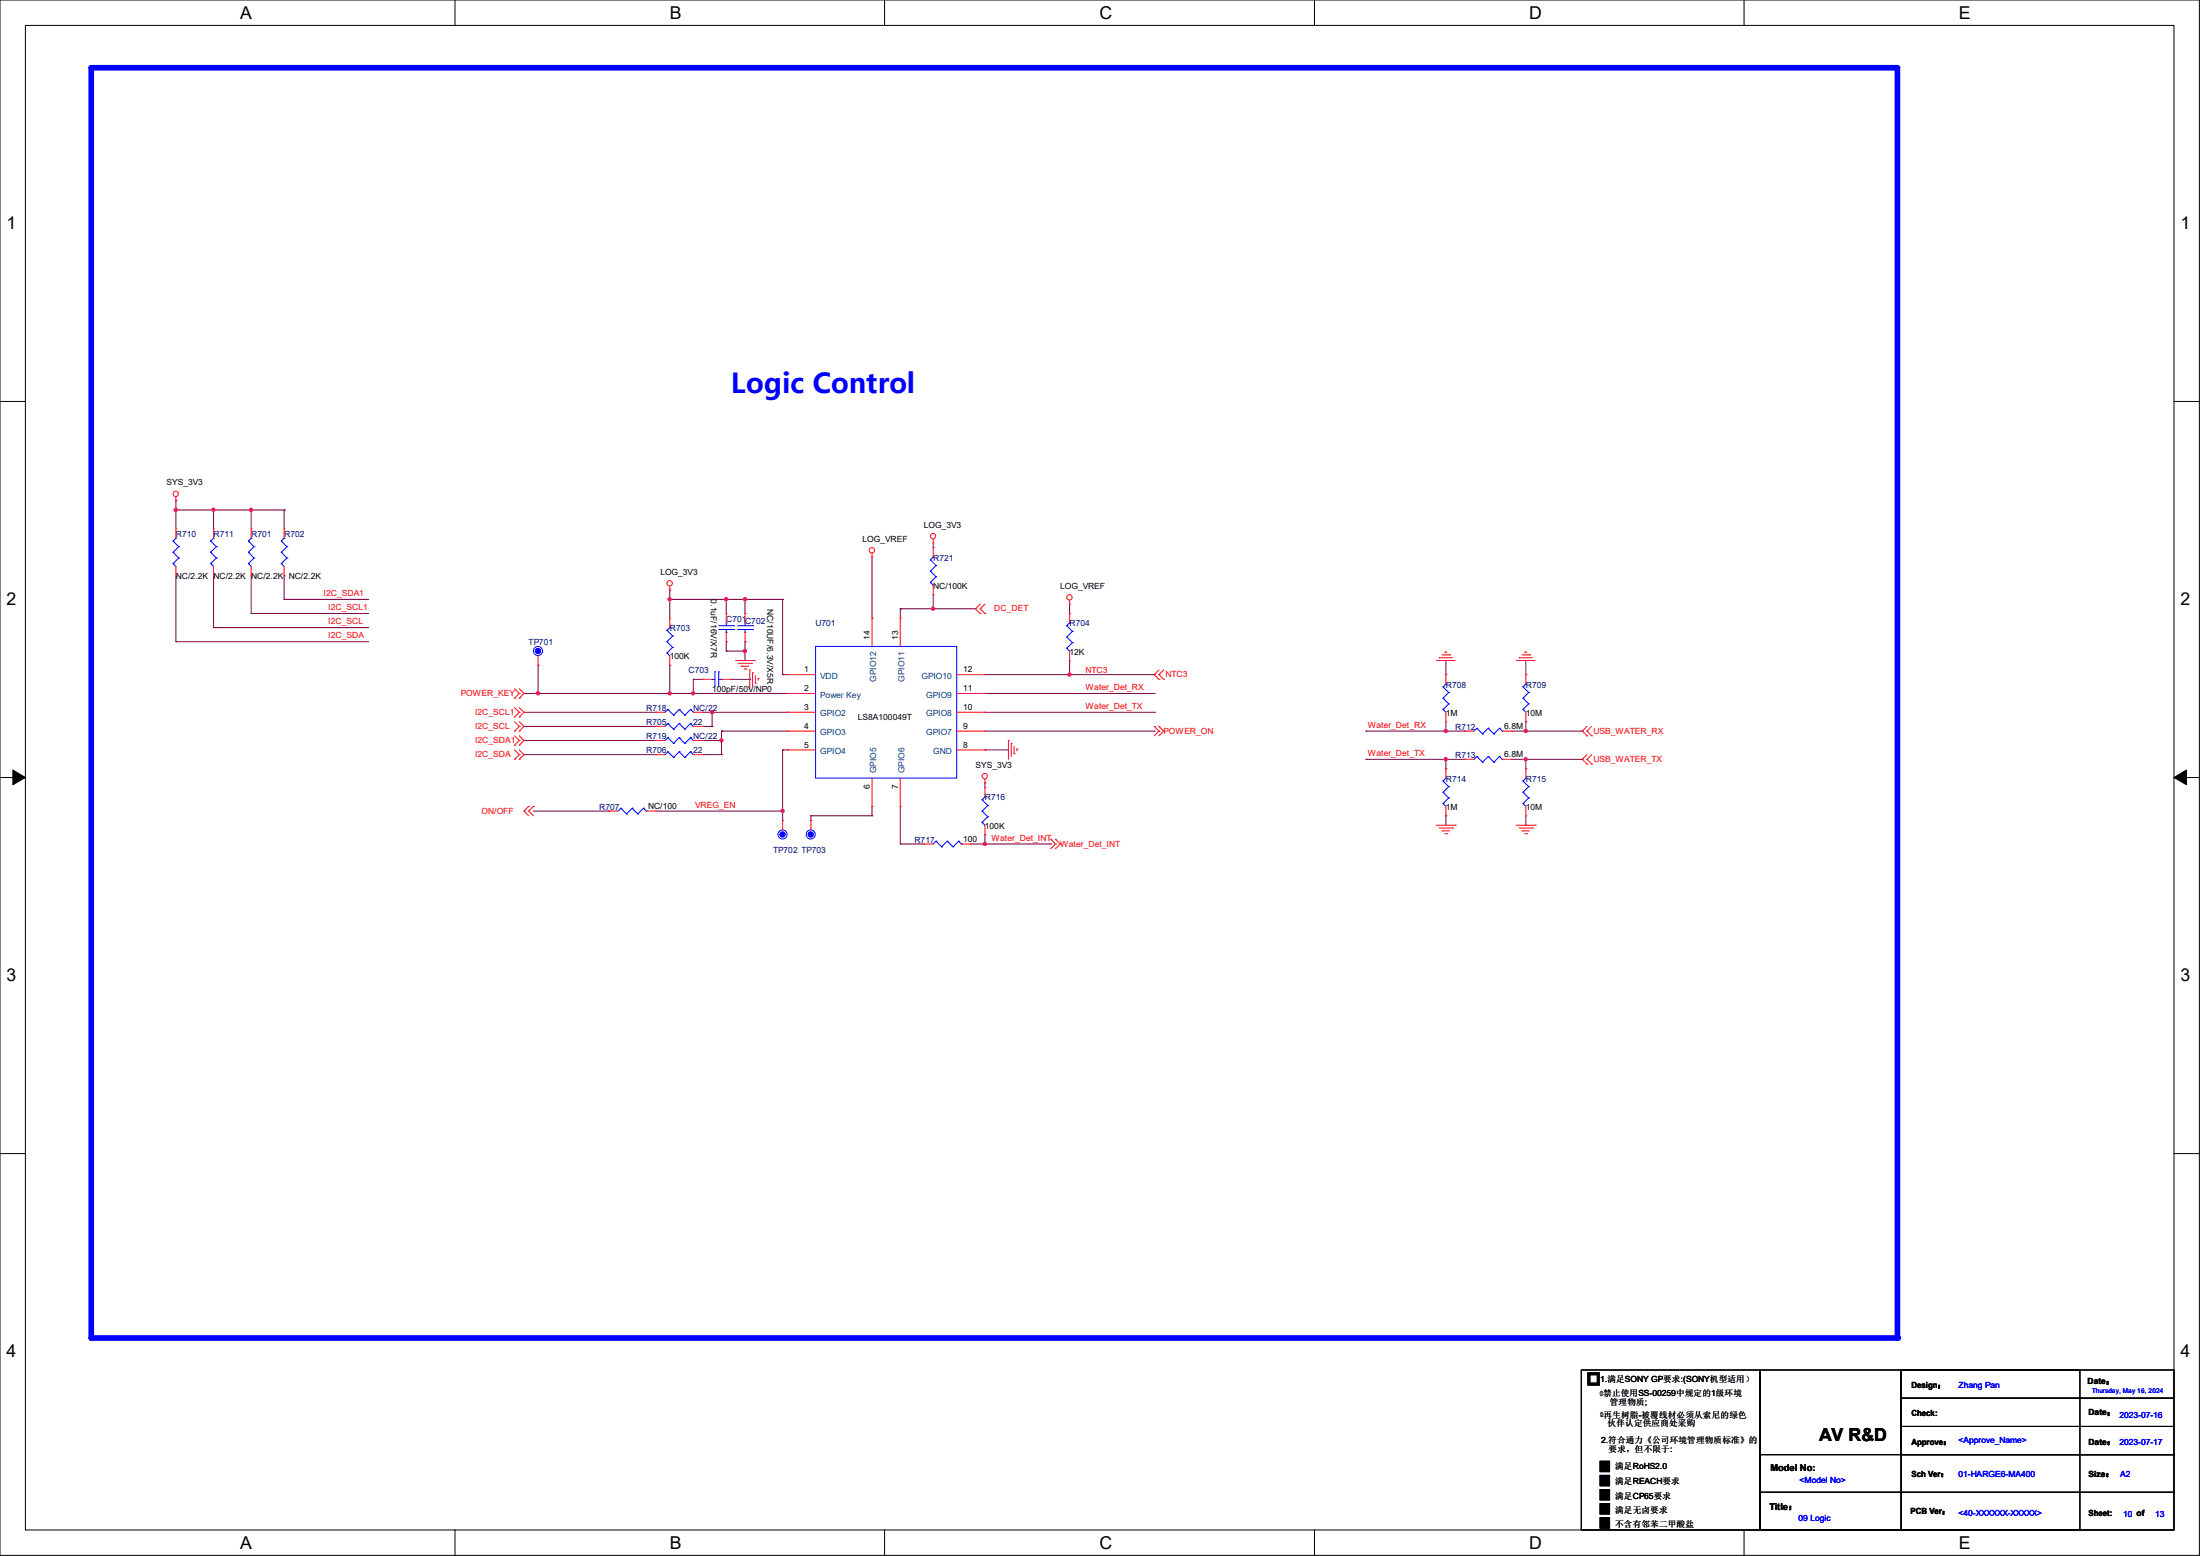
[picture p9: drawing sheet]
<svg xmlns="http://www.w3.org/2000/svg" width="297mm" height="210mm" viewBox="0 0 297 210" stroke-linecap="round" stroke-linejoin="round" font-family="sans-serif">
<path d="M0 0h296.9v209.9h-296.9zM3.4 3.4h290.1v203.1h-290.1z" fill="none" stroke="#000" stroke-width=".14"/>
<g fill="#fff">
<path d="M32.4 .4h1.6v2.7h-1.6z"/>
<path d="M32.4 206.9h1.6v2.7h-1.6z"/>
</g>
<path d="M61.4 0v3.4M61.4 206.5v3.4" fill="none" stroke="#000" stroke-width=".14"/>
<g fill="#fff">
<path d="M90.4 .4h1.6v2.7h-1.6z"/>
<path d="M90.4 206.9h1.6v2.7h-1.6z"/>
</g>
<path d="M119.4 0v3.4M119.4 206.5v3.4" fill="none" stroke="#000" stroke-width=".14"/>
<g fill="#fff">
<path d="M148.4 .4h1.7v2.7h-1.7z"/>
<path d="M148.4 206.9h1.7v2.7h-1.7z"/>
</g>
<path d="M177.5 0v3.4M177.5 206.5v3.4" fill="none" stroke="#000" stroke-width=".14"/>
<g fill="#fff">
<path d="M206.5 .4h1.7v2.7h-1.7z"/>
<path d="M206.5 206.9h1.7v2.7h-1.7z"/>
</g>
<path d="M235.5 0v3.4M235.5 206.5v3.4" fill="none" stroke="#000" stroke-width=".14"/>
<g fill="#fff">
<path d="M264.5 .4h1.5v2.7h-1.5z"/>
<path d="M264.5 206.9h1.5v2.7h-1.5z"/>
<path d="M.9 28.8h1.3v2.7h-1.3z"/>
<path d="M294.4 28.8h1.3v2.7h-1.3z"/>
<path d="M.9 79.5h1.3v2.7h-1.3z"/>
<path d="M294.4 79.5h1.3v2.7h-1.3z"/>
</g>
<path d="M0 54.2h3.4M293.5 54.2h3.4" fill="none" stroke="#000" stroke-width=".14"/>
<g fill="#fff">
<path d="M.9 130.3h1.3v2.7h-1.3z"/>
<path d="M294.4 130.3h1.3v2.7h-1.3z"/>
</g>
<path d="M0 104.9h3.4M293.5 104.9h3.4" fill="none" stroke="#000" stroke-width=".14"/>
<path d="M1.7 103.9l1.7 1-1.7 1zM293.5 104.9l1.7-1v2z" fill="#000" stroke="#000" stroke-width=".14"/>
<g fill="#fff">
<path d="M.9 181.1h1.3v2.6h-1.3z"/>
<path d="M294.4 181.1h1.3v2.6h-1.3z"/>
</g>
<path d="M0 155.7h3.4M293.5 155.7h3.4" fill="none" stroke="#000" stroke-width=".14"/>
<path d="M12.3 9.1h243.7" fill="none" stroke="#00f" stroke-width=".76"/>
<circle cx="256" cy="9.1" r=".38" fill="#00f"/>
<path d="M12.3 9.1v171.5" fill="none" stroke="#00f" stroke-width=".76"/>
<circle cx="12.3" cy="180.6" r=".38" fill="#00f"/>
<path d="M12.3 180.6h243.7" fill="none" stroke="#00f" stroke-width=".76"/>
<circle cx="256" cy="180.6" r=".38" fill="#00f"/>
<path d="M256.2 9.1v171.5" fill="none" stroke="#00f" stroke-width=".76"/>
<circle cx="256.2" cy="180.6" r=".38" fill="#00f"/>
<g fill="none" stroke="#800040" stroke-width=".14">
<path d="M23.7 67.6h.1M23.7 68.8h.1M23.7 77.7h.1M23.7 67.6v3.8M23.7 77.7v8.9M23.7 68.8h14.7M28.8 68.8h.1M28.8 77.7h.1M28.8 68.8v2.6M28.8 77.7v7M33.9 68.8h.1M33.9 77.7h.1"/>
<path d="M33.9 68.8v2.6M33.9 77.7v5.1M38.4 68.8h.1M38.4 77.7h.1M38.4 68.8v2.6M38.4 77.7v3.2M90.4 79.6h.1M90.4 79.6v3.8M117.7 75.2v8.2M126 73.9h.1M126 73.3v.6M23.7 86.6h.1"/>
<path d="M23.7 86.6h26.1M28.8 84.7h.1M28.8 84.7h21M33.9 82.8h.1M33.9 82.8h15.9M38.4 80.9h.1M38.4 80.9h11.4M70.7 93.6h.1M70.7 93.6h35.6M70.7 96.1h17.8M70.7 99.9h17.8M70.7 98h17.8"/>
<path d="M72.6 89.8h.1M72.6 93.6h.1M72.6 89.8v3.8M88.5 96.1h.1M88.5 99.9h.1M88.5 98h.1M90.4 80.9h.1M90.4 89.8h.1M90.4 80.9h15.3M90.4 89.8v3.8M93.6 93.6h.1M93.6 91.7h.1"/>
<path d="M93.6 91.7h1.3M93.6 91.7v1.9M94.9 99.9h.1M94.9 96.1h11.4M94.9 99.9h2.5M94.9 98h1.2M96.1 96.1h.1M96.1 98h.1M96.1 96.1v1.9M97.4 98.7h.1M97.4 99.9h.1M97.4 98.7h8.9"/>
<path d="M97.4 98.7v3.2M98 80.9h.1M98 87.9h.1M98 86.6h.1M98 80.9v1.9M98 86.6v1.3M98 87.9h2.6M98.7 91.7h2.5M100.6 80.9h.1M100.6 86.6h.1M100.6 87.9h.1M100.6 80.9v1.9"/>
<path d="M100.6 86.6v2.6M101.2 91.7h.1M105.7 80.9h.1M105.7 91.1h.1M105.7 80.9v10.2M105.7 91.1h.6M106.3 93.6h.1M106.3 96.1h.1M117.7 83.4h.1M121.5 82.2h.1M121.5 82.2v1.2M121.5 82.2h10.2"/>
<path d="M126 82.2h.1M126 80.3v1.9M133 93.6h22.8M133 98.7h22.8M133 96.1h22.8M133 91.1h22.8M144.4 91.1h.1M144.4 82.8h.1M144.4 81.5v1.3M144.4 89.2v1.9M155.8 98.7h.1M155.8 96.1h.1"/>
<path d="M155.8 93.6h.1M155.8 91.1h.1M184.4 98.7h.1M184.4 98.7h13.3M195.2 98.7h.1M195.2 91.1h.1M195.2 89.2v1.9M195.2 97.4v1.3M197.7 98.7h.1M204.1 98.7h9.5M206 98.7h.1M206 97.4h.1"/>
<path d="M206 91.1h.1M206 89.2v1.9M206 97.4v1.3M213.6 98.7h.1M70.7 101.9h17.8M72 109.5h10.2M82.2 109.5h.1M88.5 101.9h.1M88.5 109.5h17.2M94.9 101.9h2.5M97.4 101.9h.1M105.7 101.2h.1"/>
<path d="M105.7 109.5h.1M105.7 110.7h.1M105.7 101.2v9.5M105.7 101.2h.6M109.5 110.1h.1M109.5 110.7h.1M109.5 110.1h8.2M109.5 110.1v.6M117.7 110.1h.1M117.7 108.8v1.3M121.5 113.9h.1M121.5 108.8v5.1"/>
<path d="M121.5 113.9h3.2M124.7 113.9h.1M131.1 113.9h10.8M133 101.2h.1M133 112.6h.1M133 105.7h.1M133 113.9h.1M133 101.2h3.1M133 105.7v.6M133 112.6v1.3M141.9 113.9h.1M184.4 102.5h.1"/>
<path d="M184.4 102.5h13.3M195.2 103.8h.1M195.2 110.1h.1M195.2 102.5v1.3M195.2 110.1v1.3M197.7 102.5h.1M204.1 102.5h9.5M206 102.5h.1M206 103.8h.1M206 111.4h.1M206 102.5v1.3M206 110.1v1.3"/>
<path d="M213.6 102.5h.1"/>
</g>
<g fill="#f0f" stroke="#f0f" stroke-width=".14">
<circle cx="90.4" cy="80.9" r=".23"/>
<circle cx="100.6" cy="80.9" r=".23"/>
<circle cx="98" cy="80.9" r=".23"/>
<circle cx="100.6" cy="87.9" r=".23"/>
<circle cx="132.9" cy="113.9" r=".23"/>
<circle cx="144.4" cy="91" r=".23"/>
<circle cx="33.9" cy="68.8" r=".23"/>
<circle cx="90.4" cy="93.6" r=".23"/>
<circle cx="72.6" cy="93.6" r=".23"/>
<circle cx="206" cy="98.7" r=".23"/>
<circle cx="195.2" cy="98.7" r=".23"/>
<circle cx="195.2" cy="102.5" r=".23"/>
<circle cx="206" cy="102.5" r=".23"/>
<circle cx="126" cy="82.1" r=".23"/>
<circle cx="96.1" cy="96.1" r=".23"/>
<circle cx="97.4" cy="99.9" r=".23"/>
<circle cx="105.6" cy="109.5" r=".23"/>
<circle cx="93.6" cy="93.6" r=".23"/>
<circle cx="23.7" cy="68.8" r=".23"/>
<circle cx="28.8" cy="68.8" r=".23"/>
</g>
<g fill="none" stroke="#f00" stroke-width=".14">
<path d="M23.7 67.6h.1M23.7 77.7h.1M23.7 71.4h.1M23.7 67.1v.5M23.7 71.4v1.2M23.7 76.5v1.2M28.8 77.7h.1M28.8 71.4h.1M28.8 71.4v1.2M28.8 76.5v1.2M33.9 77.7h.1M33.9 71.4h.1"/>
<path d="M33.9 71.4v1.2M33.9 76.5v1.2M38.4 77.7h.1M38.4 71.4h.1M38.4 71.4v1.2M38.4 76.5v1.2M90.4 79.6h.1M90.4 79.1v.5M117.7 75.2h.1M117.7 74.7v.5M126 73.3h.1M126 73.9h.1"/>
<path d="M126 72.8v.5M126 73.9v1.3M126 79v1.3M69.5 94.2h.1M69.5 96.8h.1M69.5 98.7h.1M69.5 93l.6 .6M69.5 95.5l.6 .6M69.5 99.3l.6 .6M69.5 97.4l.6 .6M70.1 93.6h.1M70.1 94.2h.1"/>
<path d="M70.1 96.1h.1M70.1 96.8h.1M70.1 99.9h.1M70.1 98h.1M70.1 98.7h.1M70.1 93.6l-.6 .6M70.1 93l.6 .6M70.1 96.1l-.6 .7M70.1 95.5l.6 .6M70.1 99.9l-.6 .7M70.1 99.3l.6 .6M70.1 98l-.6 .7"/>
<path d="M70.1 97.4l.6 .6M70.7 93.6h.1M70.7 96.1h.1M70.7 99.9h.1M70.7 98h.1M70.7 93.6l-.6 .6M70.7 96.1l-.6 .7M70.7 99.9l-.6 .7M70.7 98l-.6 .7M72.6 89.8h.1M72.6 88.5v1.3M88.5 96.1h.1"/>
<path d="M88.5 99.9h.1M88.5 98h.1M88.5 96.1h1.3M88.5 99.9h1.3M88.5 98h1.3M90.4 89.8h.1M90.4 83.4h.1M90.4 83.4v1.3M90.4 88.5v1.3M93.6 96.1h1.3M93.6 99.9h1.3M93.6 98h1.3"/>
<path d="M94.9 96.1h.1M94.9 91.7h.1M94.9 99.9h.1M94.9 98h.1M94.9 91.7h1.2M97.4 91.7h1.3M98 82.8h.1M98 86.6h.1M98 82.8v1.3M98 85.3v1.3M98.7 91.7h.1M99.3 89.2h2.6"/>
<path d="M99.7 89.5h1.8M100.1 89.9h.1M100.1 89.9h1M100.5 90.3h.2M100.6 82.8h.1M100.6 86.6h.1M100.6 82.8v1.3M100.6 85.3v1.3M100.7 90.3h.1M101.2 90.4h.1M101.2 90.4v2.6M101.5 89.5h.1"/>
<path d="M101.6 90.8h.1M101.6 90.8v1.8M101.9 89.2h.1M102 92.2h.1M102 91.2v1M102.4 91.6h.1M102.4 91.6v.2M106.3 91.1h.1M106.3 93.6h.1M106.3 96.1h.1M106.3 98.7h.1M106.3 96.1h3.8"/>
<path d="M106.3 91.1h3.8M106.3 93.6h3.8M106.3 98.7h3.8M117.7 83.4h.1M117.7 83.4v3.8M121.5 83.4h.1M121.5 83.4v3.8M126 80.3h.1M129.2 96.1h3.8M129.2 91.1h3.8M129.2 93.6h3.8M129.2 98.7h3.8"/>
<path d="M131.7 82.2h.1M131.7 82.2l.6 .6M132.3 82.2h.1M132.3 82.8h.1M132.3 82.2l.7 .6M132.3 81.5l-.6 .7M133 82.8h.1M133 98.7h.1M133 96.1h.1M133 93.6h.1M133 91.1h.1M133 81.5l-.7 .7"/>
<path d="M136.1 99.9h.1M136.1 99.9v2.6M144.4 81.5h.1M144.4 89.2h.1M144.4 82.8h.1M144.4 81v.5M144.4 82.8v1.3M144.4 87.9v1.3M155.8 98h.1M155.8 91.1h.1M155.8 98l.7 .7M155.8 91.1l.7 .6"/>
<path d="M156.5 98.7h.1M156.5 98h.1M156.5 91.1h.1M156.5 91.7h.1M156.5 98.7l-.7 .6M156.5 98l.6 .7M156.5 91.1l.6 .6M156.5 90.4l-.7 .7M157.1 98.7h.1M157.1 91.7h.1M157.1 98.7l-.6 .6M157.1 90.4l-.6 .7"/>
<path d="M193.9 89.2h.1M193.9 89.2h2.6M194.3 88.8h.1M194.3 88.8h1.8M194.7 88.4h1M195.1 88h.1M195.1 88h.2M195.2 97.4h.1M195.2 91.1h.1M195.2 91.1v1.2M195.2 96.1v1.3M195.7 88.4h.1"/>
<path d="M197.7 98.7h.1M197.7 98.7h1.3M202.8 98.7h1.3M204.1 98.7h.1M204.7 89.2h.1M204.7 89.2h2.6M205.1 88.8h.1M205.1 88.8h1.8M205.5 88.4h1M205.9 88h.1M205.9 88h.2M206 97.4h.1"/>
<path d="M206 91.1h.1M206 91.1v1.2M206 96.1v1.3M206.5 88.4h.1M213.6 98.7h.1M213.6 98.7l.6 .6M214.2 98.7h.1M214.2 99.3h.1M214.2 98.7l.7 .6M214.2 98l-.6 .7M214.9 99.3h.1M214.9 98l-.7 .7"/>
<path d="M69.5 100.6h.1M69.5 102.5h.1M69.5 101.2l.6 .7M70.1 100.6h.1M70.1 101.9h.1M70.1 102.5h.1M70.1 101.9l-.6 .6M70.1 101.2l.6 .7M70.7 109.5h.1M70.7 101.9h.1M70.7 109.5l.7 .6M70.7 101.9l-.6 .6"/>
<path d="M71.4 109.5h.1M71.4 108.8h.1M71.4 109.5l.6 .6M71.4 108.8l-.7 .7M72 108.8h.1M72 108.8l-.6 .7M82.2 109.5h.1M82.2 109.5h1.2M87.2 109.5h1.3M88.5 101.9h.1M88.5 109.5h.1M88.5 101.9h1.3"/>
<path d="M93.6 101.9h1.3M94.9 101.9h.1M105.7 110.7h.1M105.7 110.7v1.3M106.3 101.2h.1M106.3 101.2h3.8M109.5 110.7h.1M109.5 110.7v1.3M117.7 108.8h.1M117.7 105v3.8M121.5 108.8h.1M121.5 105v3.8"/>
<path d="M124.7 113.9h.1M124.7 113.9h1.3M129.2 101.2h3.8M129.8 113.9h1.3M131.1 113.9h.1M133 105.7h.1M133 112.6h.1M133 106.3h.1M133 101.2h.1M133 105.2v.5M133 106.3v1.3M133 111.4v1.2"/>
<path d="M136.5 100.3h.1M136.5 100.3v1.8M136.9 101.7h.1M136.9 100.7v1M137.3 101.1h.1M137.3 101.1v.2M141.9 113.3h.1M141.9 113.3l.6 .6M142.5 113.9h.1M142.5 113.3h.1M142.5 113.9l-.6 .7M142.5 113.3l.6 .6"/>
<path d="M143.1 113.9h.1M143.1 113.9l-.6 .7M193.9 111.4h2.6M194.3 111.8h1.8M194.7 112.1h.1M194.7 112.1h1M195.1 112.5h.2M195.2 110.1h.1M195.2 103.8h.1M195.2 103.8v1.2M195.2 108.8v1.3M195.3 112.5h.1"/>
<path d="M196.1 111.8h.1M196.5 111.4h.1M197.7 102.5h.1M197.7 102.5h1.3M202.8 102.5h1.3M204.1 102.5h.1M204.7 111.4h2.6M205.1 111.8h1.8M205.5 112.1h.1M205.5 112.1h1M205.9 112.5h.2M206 110.1h.1"/>
<path d="M206 103.8h.1M206 103.8v1.2M206 108.8v1.3M206.1 112.5h.1M206.9 111.8h.1M207.3 111.4h.1M213.6 102.5h.1M213.6 102.5l.6 .6M214.2 102.5h.1M214.2 103.1h.1M214.2 102.5l.7 .6M214.2 101.9l-.6 .6"/>
<path d="M214.9 103.1h.1M214.9 101.9l-.7 .6"/>
<circle cx="23.7" cy="66.7" r=".36"/>
<circle cx="90.4" cy="78.7" r=".36"/>
<circle cx="117.7" cy="74.3" r=".36"/>
<circle cx="126" cy="72.4" r=".36"/>
<circle cx="144.4" cy="80.6" r=".36"/>
<circle cx="132.9" cy="104.8" r=".36"/>
</g>
<g fill="#000" stroke="#000" stroke-width=".14">
<path d="M216 197.2h1.3v1.4h-1.3z" fill-rule="evenodd"/>
<path d="M216 199.1h1.3v1.4h-1.3z" fill-rule="evenodd"/>
<path d="M216 197.2h1.3v1.4h-1.3z" fill-rule="evenodd"/>
<path d="M216 199.1h1.3v1.4h-1.3z" fill-rule="evenodd"/>
<path d="M216 197.2h1.3v1.4h-1.3z" fill-rule="evenodd"/>
<path d="M216 199.1h1.3v1.4h-1.3z" fill-rule="evenodd"/>
<path d="M216 201h1.3v1.4h-1.3z" fill-rule="evenodd"/>
<path d="M216 202.9h1.3v1.4h-1.3z" fill-rule="evenodd"/>
<path d="M216 204.9h1.3v1.3h-1.3z" fill-rule="evenodd"/>
<path d="M216 201h1.3v1.4h-1.3z" fill-rule="evenodd"/>
<path d="M216 202.9h1.3v1.4h-1.3z" fill-rule="evenodd"/>
<path d="M216 204.9h1.3v1.3h-1.3z" fill-rule="evenodd"/>
<path d="M216 201h1.3v1.4h-1.3z" fill-rule="evenodd"/>
<path d="M216 202.9h1.3v1.4h-1.3z" fill-rule="evenodd"/>
<path d="M216 204.9h1.3v1.3h-1.3z" fill-rule="evenodd"/>
</g>
<path d="M213.5 184.9h24.1v21.6h-24.1zM237.6 184.9h19.1v21.6h-19.1zM237.6 196.3h55.9v5.1h-55.9zM256.7 184.9h24.1v21.6h-24.1zM256.7 184.9h36.8v3.8h-36.8zM256.7 188.7h36.8v3.8h-36.8zM256.7 192.5h36.8v3.8h-36.8zM237.6 201.4h55.9v5.1h-55.9z" fill="none" stroke="#000" stroke-width=".14"/>
<path d="M214.5 185.4h1.3v1.4h-1.3z" fill="none" stroke="#000" stroke-width=".38"/>
<g fill="none" stroke="#00f" stroke-width=".14">
<path d="M23.4 74.5h.1M23.4 73h.1M23.4 76.1h.1M23.4 74.5l.7 .8M23.4 73l.7 .8M23.4 76.1l.3 .4M23.7 72.6h.1M23.7 72.6l-.3 .4M24.1 75.3h.1M24.1 73.8h.1M24.1 75.3l-.7 .8M24.1 73.8l-.7 .7"/>
<path d="M28.4 74.5h.1M28.4 73h.1M28.4 76.1h.1M28.4 74.5l.8 .8M28.4 73l.8 .8M28.4 76.1l.4 .4M28.8 72.6h.1M28.8 72.6l-.4 .4M29.2 75.3h.1M29.2 73.8h.1M29.2 75.3l-.8 .8M29.2 73.8l-.8 .7"/>
<path d="M33.5 74.5h.1M33.5 73h.1M33.5 76.1h.1M33.5 74.5l.8 .8M33.5 73l.8 .8M33.5 76.1l.4 .4M33.9 72.6h.1M33.9 72.6l-.4 .4M34.3 75.3h.1M34.3 73.8h.1M34.3 75.3l-.8 .8M34.3 73.8l-.8 .7"/>
<path d="M38 74.5h.1M38 73h.1M38 76.1h.1M38 74.5l.7 .8M38 73l.7 .8M38 76.1l.4 .4M38.4 72.6h.1M38.4 72.6l-.4 .4M38.7 75.3h.1M38.7 73.8h.1M38.7 75.3l-.7 .8M38.7 73.8l-.7 .7"/>
<path d="M125.6 77.1h.1M125.6 75.6h.1M125.6 78.6h.1M125.6 77.1l.8 .8M125.6 75.6l.8 .7M125.6 78.6l.4 .4M126 75.2h.1M126 75.2l-.4 .4M126.4 77.9h.1M126.4 76.3h.1M126.4 77.9l-.8 .7M126.4 76.3l-.8 .8"/>
<path d="M90 86.6h.1M90 85.1h.1M90 88.1h.1M90 86.6l.8 .8M90 85.1l.8 .8M90 88.1l.4 .4M90.2 95.8h.1M90.2 99.6h.1M90.2 97.7h.1M90.2 95.8l.7 .7M90.2 95.8l-.4 .3M90.2 99.6l.7 .7"/>
<path d="M90.2 99.6l-.4 .3M90.2 97.7l.7 .7M90.2 97.7l-.4 .3M90.4 84.7h.1M90.4 84.7l-.4 .4M90.8 87.4h.1M90.8 85.9h.1M90.8 87.4l-.8 .7M90.8 85.9l-.8 .7M90.9 96.5h.1M90.9 98.4h.1M91.7 95.8h.1"/>
<path d="M91.7 99.6h.1M91.7 97.7h.1M91.7 95.8l-.8 .7M91.7 95.8l.8 .7M91.7 99.6l-.8 .7M91.7 99.6l.8 .7M91.7 97.7l-.8 .7M91.7 97.7l.8 .7M92.5 96.5h.1M92.5 98.4h.1M93.2 95.8h.1M93.2 99.6h.1"/>
<path d="M93.2 97.7h.1M93.2 95.8l-.7 .7M93.2 95.8l.4 .3M93.2 99.6l-.7 .7M93.2 99.6l.4 .3M93.2 97.7l-.7 .7M93.2 97.7l.4 .3M93.6 96.1h.1M93.6 99.9h.1M93.6 98h.1M96.1 91.7h.1M96.1 91.7h.4"/>
<path d="M96.5 90.7h.1M96.5 90.7v2M97 90.7h.1M97 84.5h2.1M97 85h2.1M97 90.7v2M97 91.7h.4M97.4 91.7h.1M98 84.1h.1M98 85.3h.1M98 84.1v.4M98 85v.3"/>
<path d="M99.1 84.5h.1M99.1 85h.1M99.6 84.5h2M99.6 85h2M100.6 84.1h.1M100.6 85.3h.1M100.6 84.1v.4M100.6 85v.3M101.6 84.5h.1M101.6 85h.1M110.1 87.2h19.1v17.8h-19.1zM144 86h.1"/>
<path d="M144 84.5h.1M144 87.5h.1M144 86l.8 .7M144 84.5l.8 .7M144 87.5l.4 .4M144.4 84.1h.1M144.4 84.1l-.4 .4M144.8 86.7h.1M144.8 85.2h.1M144.8 86.7l-.8 .8M144.8 85.2l-.8 .8M194.8 94.2h.1"/>
<path d="M194.8 92.7h.1M194.8 95.8h.1M194.8 94.2l.8 .8M194.8 92.7l.8 .8M194.8 95.8l.4 .3M195.2 92.3h.1M195.2 92.3l-.4 .4M195.6 95h.1M195.6 93.5h.1M195.6 95l-.8 .8M195.6 93.5l-.8 .7M199.4 98.3h.1"/>
<path d="M199.4 98.3l.8 .8M199.4 98.3l-.4 .4M200.2 99.1h.1M200.9 98.3h.1M200.9 98.3l-.7 .8M200.9 98.3l.8 .8M201.7 99.1h.1M202.4 98.3h.1M202.4 98.3l-.7 .8M202.4 98.3l.4 .4M202.8 98.7h.1M205.6 94.2h.1"/>
<path d="M205.6 92.7h.1M205.6 95.8h.1M205.6 94.2l.8 .8M205.6 92.7l.8 .8M205.6 95.8l.4 .3M206 92.3h.1M206 92.3l-.4 .4M206.4 95h.1M206.4 93.5h.1M206.4 95l-.8 .8M206.4 93.5l-.8 .7M83.8 109.1h.1"/>
<path d="M83.8 109.1l.8 .8M83.8 109.1l-.4 .4M84.6 109.9h.1M85.3 109.1h.1M85.3 109.1l-.7 .8M85.3 109.1l.8 .8M86.1 109.9h.1M86.9 109.1h.1M86.9 109.1l-.8 .8M86.9 109.1l.3 .4M87.2 109.5h.1M90.2 101.5h.1"/>
<path d="M90.2 101.5l.7 .7M90.2 101.5l-.4 .4M90.9 100.3h.1M90.9 102.2h.1M91.7 101.5h.1M91.7 101.5l-.8 .7M91.7 101.5l.8 .7M92.5 100.3h.1M92.5 102.2h.1M93.2 101.5h.1M93.2 101.5l-.7 .7M93.2 101.5l.4 .4"/>
<path d="M93.6 101.9h.1M126.4 113.5h.1M126.4 113.5l.7 .8M126.4 113.5l-.4 .4M127.1 114.3h.1M127.9 113.5h.1M127.9 113.5l-.8 .8M127.9 113.5l.8 .8M128.7 114.3h.1M129.4 113.5h.1M129.4 113.5l-.7 .8M129.4 113.5l.4 .4"/>
<path d="M129.8 113.9h.1M132.6 109.5h.1M132.6 107.9h.1M132.6 111h.1M132.6 109.5l.7 .7M132.6 107.9l.7 .8M132.6 111l.4 .4M133 107.6h.1M133 107.6l-.4 .3M133.3 110.2h.1M133.3 108.7h.1M133.3 110.2l-.7 .8"/>
<path d="M133.3 108.7l-.7 .8M194.8 106.9h.1M194.8 105.4h.1M194.8 108.5h.1M194.8 106.9l.8 .8M194.8 105.4l.8 .8M194.8 108.5l.4 .3M195.2 105h.1M195.2 105l-.4 .4M195.6 107.7h.1M195.6 106.2h.1M195.6 107.7l-.8 .8"/>
<path d="M195.6 106.2l-.8 .7M199.4 102.1h.1M199.4 102.1l.8 .8M199.4 102.1l-.4 .4M200.2 102.9h.1M200.9 102.1h.1M200.9 102.1l-.7 .8M200.9 102.1l.8 .8M201.7 102.9h.1M202.4 102.1h.1M202.4 102.1l-.7 .8M202.4 102.1l.4 .4"/>
<path d="M202.8 102.5h.1M205.6 106.9h.1M205.6 105.4h.1M205.6 108.5h.1M205.6 106.9l.8 .8M205.6 105.4l.8 .8M205.6 108.5l.4 .3M206 105h.1M206 105l-.4 .4M206.4 107.7h.1M206.4 106.2h.1M206.4 107.7l-.8 .8"/>
<path d="M206.4 106.2l-.8 .7"/>
<circle cx="72.6" cy="87.9" r=".61"/>
<circle cx="105.6" cy="112.6" r=".61"/>
<circle cx="109.5" cy="112.6" r=".61"/>
</g>
<g fill="#00f" stroke="#00f" stroke-width=".14">
<circle cx="72.6" cy="87.9" r=".36"/>
<circle cx="109.5" cy="112.6" r=".36"/>
<circle cx="105.6" cy="112.6" r=".36"/>
</g>
<text font-size="3.7" fill="#00f" x="98.7" y="53">Logic Control</text>
<g font-size="2.4">
<text x="32.4" y="2.6">A</text>
<text x="90.4" y="2.6">B</text>
<text x="148.4" y="2.6">C</text>
<text x="206.5" y="2.6">D</text>
<text x="264.5" y="2.6">E</text>
<text x=".9" y="30.9">1</text>
<text x="294.4" y="30.9">1</text>
<text x=".9" y="81.7">2</text>
<text x="294.4" y="81.7">2</text>
<text x=".9" y="132.5">3</text>
<text x="294.4" y="132.5">3</text>
<text x=".9" y="183.2">4</text>
<text x="294.4" y="183.2">4</text>
<text x="245.6" y="194.5">AV R&amp;D</text>
<text x="32.4" y="209.1">A</text>
<text x="90.4" y="209.1">B</text>
<text x="148.4" y="209.1">C</text>
<text x="206.5" y="209.1">D</text>
<text x="264.5" y="209.1">E</text>
</g>
<g font-size="1.3">
<text x="238.9" y="203.8">Title：</text>
<text x="239" y="198.5">Model No:</text>
</g>
<g font-size="1.1">
<text x="22.5" y="65.5">SYS_3V3</text>
<text x="124.7" y="71.2">LOG_3V3</text>
<text x="89.2" y="77.6">LOG_3V3</text>
<text x="116.5" y="73.1">LOG_VREF</text>
<text x="23.7" y="78.2">NC/2.2K NC/2.2K NC/2.2K</text>
<text x="39" y="78.2">NC/2.2K</text>
<text x="96" y="80.9" transform="rotate(90 96 80.9)">0.1uF/16V/X7R</text>
<text x="103.6" y="82.2" transform="rotate(90 103.6 82.2)">NC/10UF/6.3V/X5R</text>
<text x="126" y="79.5">NC/100K</text>
<text x="143.1" y="79.5">LOG_VREF</text>
<text x="90.4" y="89">100K</text>
<text x="117.4" y="86.4" transform="rotate(-90 117.4 86.4)">14</text>
<text x="121.2" y="86.4" transform="rotate(-90 121.2 86.4)">13</text>
<text x="144.4" y="88.4">12K</text>
<text x="96.1" y="93.4">100pF/50V/NP0</text>
<text x="108.6" y="90.8">1</text>
<text x="108.6" y="93.3">2</text>
<text x="108.6" y="95.8">3</text>
<text x="130" y="95.8">10</text>
<text x="130" y="93.3">11</text>
<text x="130" y="90.8">12</text>
<text x="108.6" y="98.4">4</text>
<text x="108.6" y="100.9">5</text>
<text x="115.8" y="97.2">LS8A100049T</text>
<text x="130" y="100.9">8</text>
<text x="130" y="98.4">9</text>
<text x="195.2" y="96.6">1M</text>
<text x="203.1" y="98.4">6.8M</text>
<text x="206" y="96.6">10M</text>
<text x="117.4" y="106.6" transform="rotate(-90 117.4 106.6)">6</text>
<text x="121.2" y="106.6" transform="rotate(-90 121.2 106.6)">7</text>
<text x="131.7" y="103.6">SYS_3V3</text>
<text x="203.1" y="102.2">6.8M</text>
<text x="87.5" y="109.2">NC/100</text>
<text x="130" y="113.6">100</text>
<text x="133" y="111.8">100K</text>
<text x="195.2" y="109.3">1M</text>
<text x="206" y="109.3">10M</text>
<text x="216" y="186.5">1.满足SONY GP要求:(SONY机型适用）</text>
<text x="216.4" y="188.4">禁止使用SS-00259中规定的1级环境</text>
<text x="216.5" y="191.3">再生树脂-被覆线材必须从索尼的绿色</text>
<text x="217.3" y="189.6">管理物质;</text>
<text x="258.1" y="187.4">Design：</text>
<text x="258.1" y="191.2">Check:</text>
<text x="281.8" y="186.9">Date：</text>
<text x="281.9" y="191.1">Date：</text>
<text x="216.1" y="194.8">2.符合通力《公司环境管理物质标准》的</text>
<text x="217" y="192.5">伙伴认定供应商处采购</text>
<text x="217.2" y="196">要求，但不限于:</text>
<text x="258.1" y="195">Approve：</text>
<text x="281.9" y="195">Date： 2023-07-17</text>
<text x="218.1" y="198.3">满足RoHS2.0</text>
<text x="218.1" y="200.2">满足REACH要求</text>
<text x="218.1" y="202.3">满足CP65要求</text>
<text x="258.1" y="199.3">Sch Ver：</text>
<text x="281.9" y="199.3">Size：</text>
<text x="218.1" y="204.2">满足无卤要求</text>
<text x="218.1" y="206.1">不含有邻苯二甲酸盐</text>
<text x="257.9" y="204.4">PCB Ver：</text>
<text x="281.9" y="204.6">Sheet:</text>
</g>
<g font-size="1.1" fill="#000080">
<text x="23.7" y="72.5">R710</text>
<text x="28.8" y="72.5">R711</text>
<text x="33.9" y="72.5">R701</text>
<text x="38.4" y="72.5">R702</text>
<text x="126" y="75.7">R721</text>
<text x="98" y="83.9">C701C702</text>
<text x="71.4" y="87.1">TP701</text>
<text x="90.4" y="85.2">R703</text>
<text x="110.1" y="84.5">U701</text>
<text x="144.4" y="84.5">R704</text>
<text x="87.2" y="96">R718</text>
<text x="93" y="90.9">C703</text>
<text x="93.6" y="96">NC/22</text>
<text x="195.2" y="92.8">R708</text>
<text x="206" y="92.8">R709</text>
<text x="87.2" y="99.8">R719</text>
<text x="87.2" y="97.9">R705</text>
<text x="87.2" y="101.7">R706</text>
<text x="93.6" y="99.8">NC/22</text>
<text x="93.6" y="97.9">22</text>
<text x="93.6" y="101.7">22</text>
<text x="196.5" y="98.5">R712</text>
<text x="195.2" y="105.5">R714</text>
<text x="196.5" y="102.3">R713</text>
<text x="206" y="105.5">R715</text>
<text x="80.9" y="109.3">R707</text>
<text x="123.4" y="113.8">R717</text>
<text x="133" y="108">R716</text>
<text x="104.4" y="115.2">TP702 TP703</text>
</g>
<g font-size="1.1" fill="#f00">
<text x="43.7" y="80.4">I2C_SDA1</text>
<text x="44.3" y="82.3">I2C_SCL1</text>
<text x="134.2" y="82.5">DC_DET</text>
<text x="44.3" y="84.2">I2C_SCL</text>
<text x="44.3" y="86.2">I2C_SDA</text>
<text x="62.2" y="93.9">POWER_KEY</text>
<text x="146.6" y="95.7">Water_Det_TX</text>
<text x="146.6" y="93.1">Water_Det_RX</text>
<text x="146.6" y="90.8">NTC3</text>
<text x="157.3" y="91.4">NTC3</text>
<text x="64.1" y="96.5">I2C_SCL1</text>
<text x="64.1" y="100.3">I2C_SDA1</text>
<text x="64.1" y="98.4">I2C_SCL</text>
<text x="157.1" y="99">POWER_ON</text>
<text x="184.7" y="98.2">Water_Det_RX</text>
<text x="215.1" y="99">USB_WATER_RX</text>
<text x="64.1" y="102.2">I2C_SDA</text>
<text x="184.7" y="102">Water_Det_TX</text>
<text x="215.1" y="102.8">USB_WATER_TX</text>
<text x="65" y="109.8">ON/OFF</text>
<text x="93.9" y="109">VREG_EN</text>
<text x="133.9" y="113.5">Water_Det_INT</text>
<text x="143.1" y="114.3">Water_Det_INT</text>
</g>
<g font-size="1.1" fill="#004080">
<text x="110.7" y="91.6">VDD</text>
<text x="110.7" y="94.2">Power Key</text>
<text x="118.3" y="92" transform="rotate(-90 118.3 92)">GPIO12</text>
<text x="122.1" y="92" transform="rotate(-90 122.1 92)">GPIO11</text>
<text x="124.4" y="91.6">GPIO10</text>
<text x="125" y="94.2">GPIO9</text>
<text x="110.7" y="96.7">GPIO2</text>
<text x="110.7" y="99.2">GPIO3</text>
<text x="110.7" y="101.8">GPIO4</text>
<text x="125" y="99.2">GPIO7</text>
<text x="125" y="96.7">GPIO8</text>
<text x="126" y="101.8">GND</text>
<text x="118.3" y="104.4" transform="rotate(-90 118.3 104.4)">GPIO5</text>
<text x="122.1" y="104.4" transform="rotate(-90 122.1 104.4)">GPIO6</text>
</g>
<g font-size="1.1" fill="#00f">
<text x="264.4" y="187.3">Zhang Pan</text>
<text x="286.1" y="191.4">2023-07-16</text>
<text x="264.4" y="194.8">&lt;Approve_Name&gt;</text>
<text x="242.9" y="200.1">&lt;Model No&gt;</text>
<text x="264.4" y="199.4">01-HARGE6-MA400</text>
<text x="286.3" y="199.4">A2</text>
<text x="242.8" y="205.3">09 Logic</text>
<text x="264.4" y="204.6">&lt;40-XXXXXX-XXXXX&gt;</text>
<text x="286.6" y="204.8">10 of</text>
<text x="290.9" y="204.8">13</text>
</g>
<g font-size=".9">
<text x="216" y="188.4">①</text>
<text x="216" y="191.3">②</text>
</g>
<text font-size=".9" fill="#00f" x="282.5" y="188">Thursday, May 16, 2024</text>
</svg>
